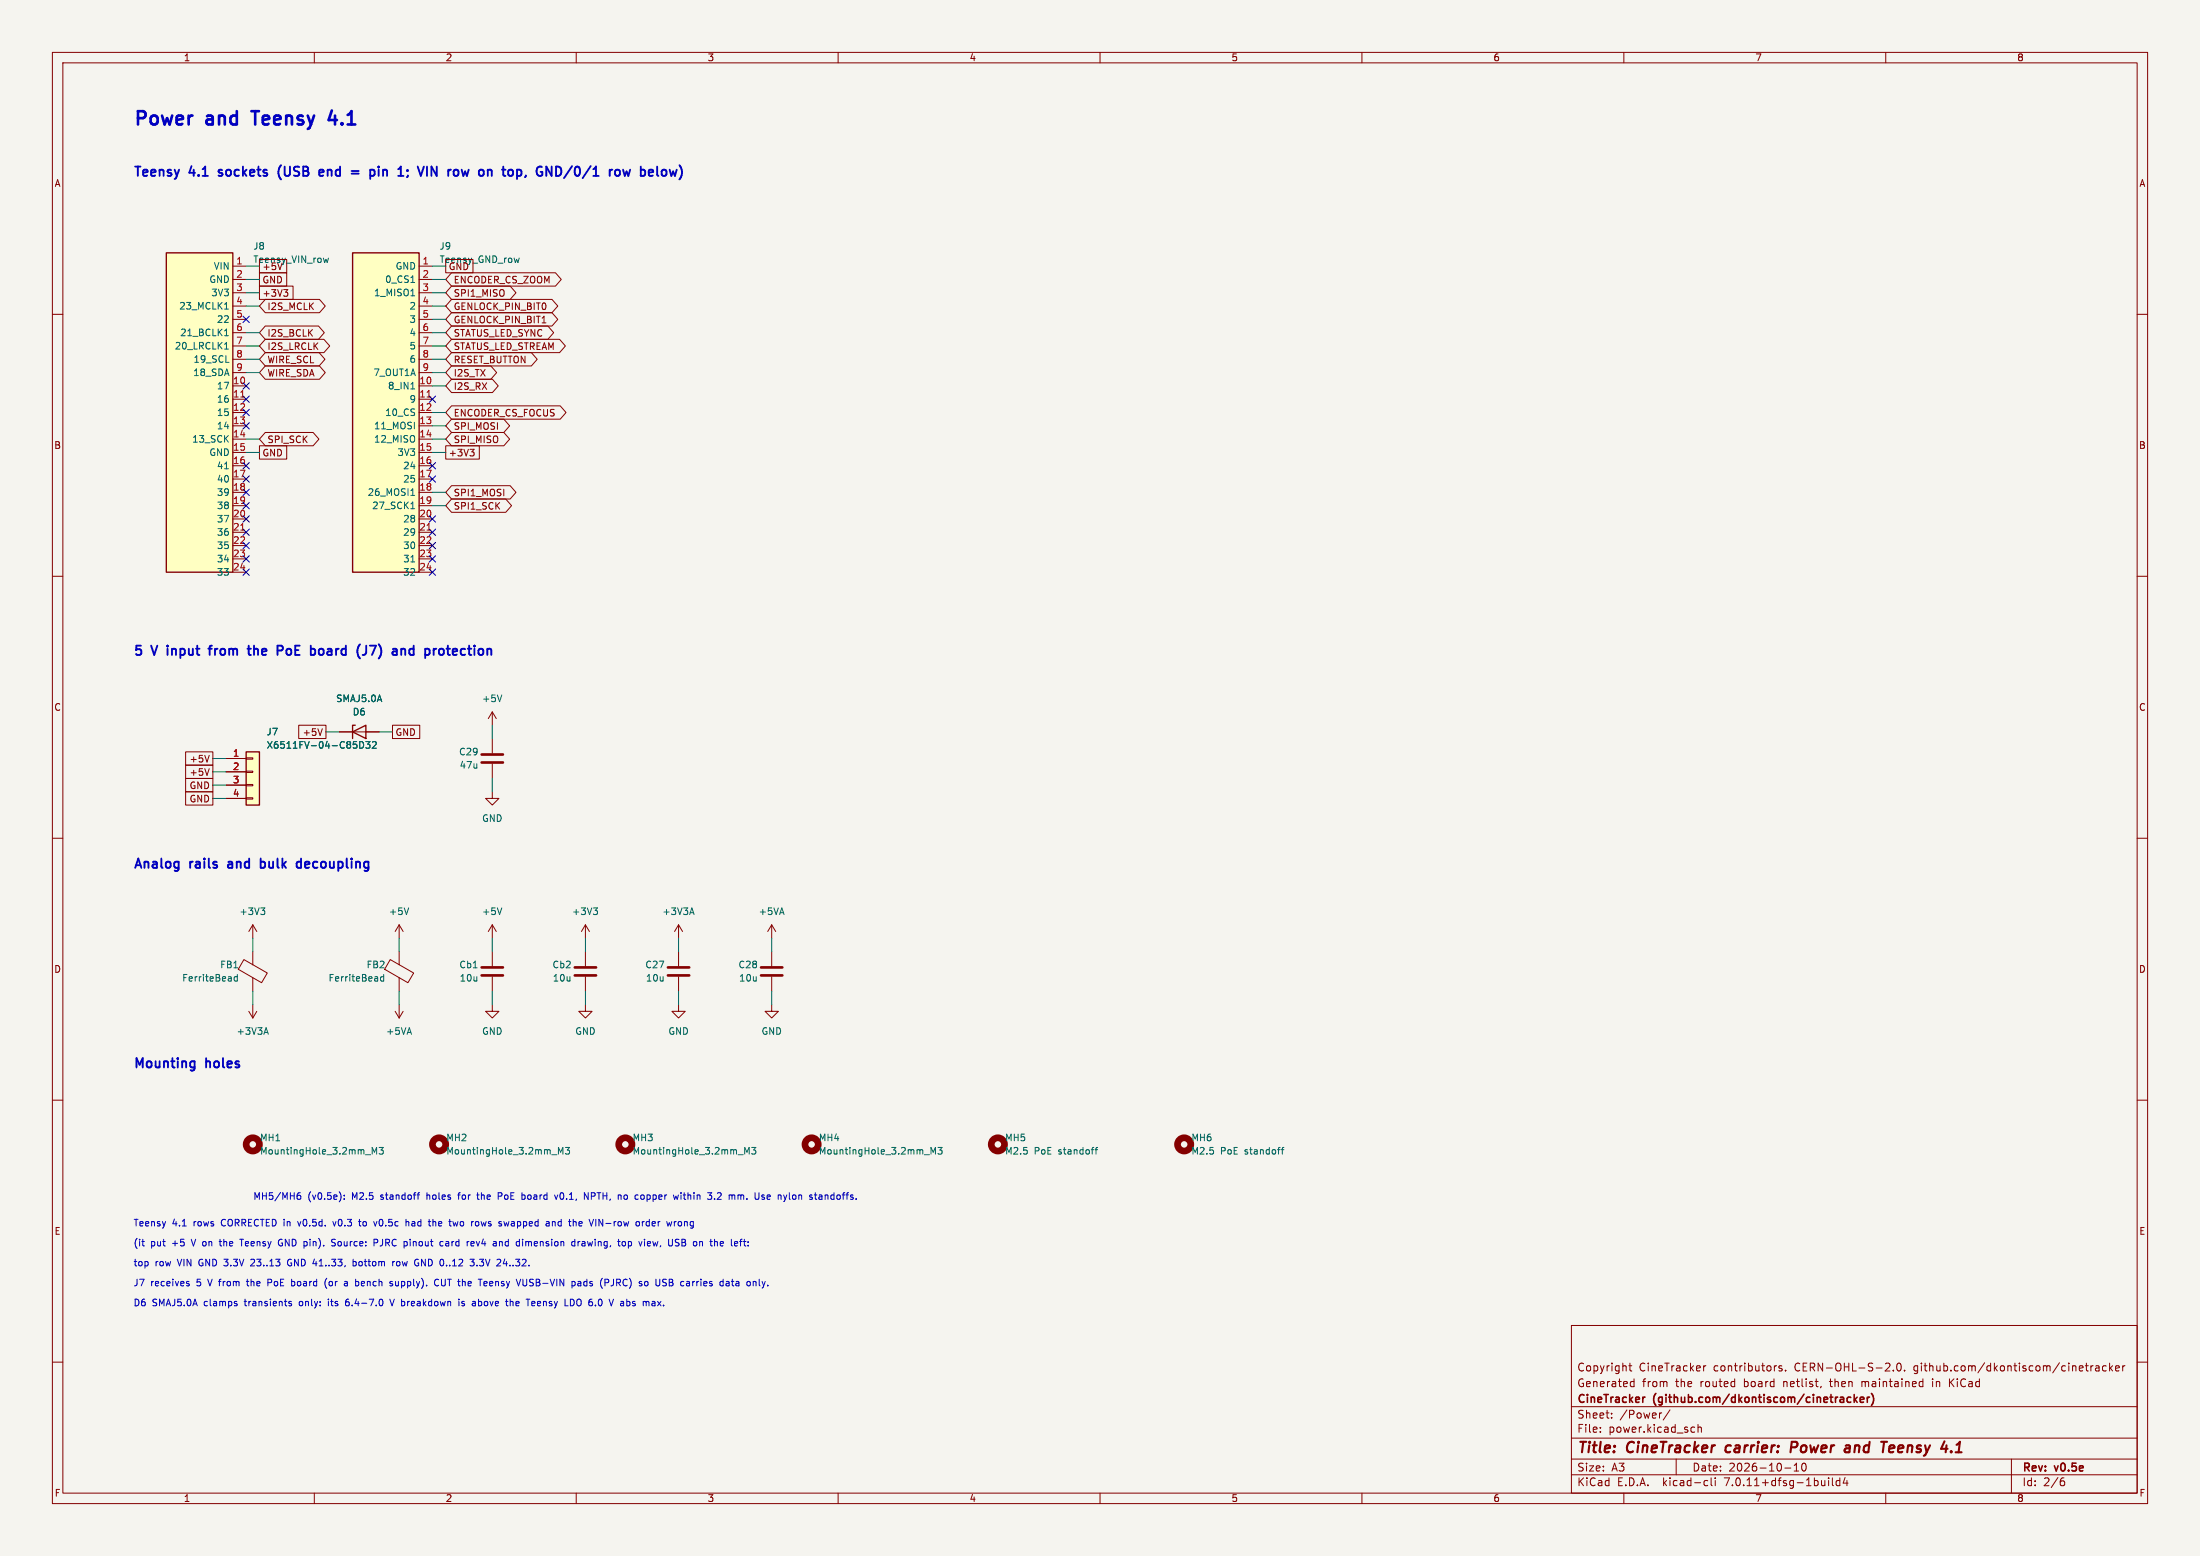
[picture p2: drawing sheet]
<svg xmlns="http://www.w3.org/2000/svg" width="420mm" height="297mm" viewBox="0 0 420 297" stroke-linecap="round" stroke-linejoin="round" font-family="sans-serif">
<path d="M0 0h420v297h-420z" fill="#f5f4ef" stroke="#f5f4ef" stroke-width=".19"/>
<g fill="none" stroke="#840000" stroke-width=".19">
<path d="M10 10h400v277h-400zM12 12h396v273h-396zM60 10v2M110 10v2M160 10v2M210 10v2M260 10v2M310 10v2M360 10v2M10 60h2M44.4 50.8h2.6M44.4 53.3h2.6"/>
<path d="M44.4 55.9h2.6M44.4 58.4h2.6M49.5 54.6h6.4v2.6h-6.4zM49.5 49.5h5.2v2.6h-5.2zM49.5 52.1h5.2v2.5h-5.2zM50.6 57.1h10.4l1.1 1.3-1.1 1.3h-10.4l-1.1-1.3zM53.9 50.2l-.5 1.3M54.2 55.3h.7l-.4 .5M54.7 55.8l.2 .2v.3l-.2 .3M80 50.8h2.5M80 53.3h2.5M80 55.9h2.5"/>
<path d="M80 58.4h2.5M85.1 49.5h5.2v2.6h-5.2zM86.2 52.1h19.8l1.2 1.2-1.2 1.3h-19.8l-1.1-1.3zM86.2 54.6h11.2l1.1 1.3-1.1 1.3h-11.2l-1.1-1.3zM86.2 57.1h19.2l1.1 1.3-1.1 1.3h-19.2l-1.1-1.3zM86.2 59.7h19.2l1.1 1.3-1.1 1.2h-19.2l-1.1-1.2zM408 60h2M44.4 73.7h2.6M44.4 76.2h2.6M44.4 78.7h2.6M44.4 61h2.6M44.4 63.5h2.6"/>
<path d="M44.4 66h2.6M44.4 68.6h2.6M44.4 71.1h2.6M50.6 69.8h10.4l1.1 1.3-1.1 1.3h-10.4l-1.1-1.3zM50.6 62.2h10.2l1.1 1.3-1.1 1.3h-10.2l-1.1-1.3zM50.6 64.8h11.2l1.1 1.2-1.1 1.3h-11.2l-1.1-1.3zM50.6 67.3h10.3l1.1 1.3-1.1 1.3h-10.3l-1.1-1.3zM80 73.7h2.5M80 76.2h2.5M80 78.7h2.5M80 61h2.5M80 63.5h2.5"/>
<path d="M80 66h2.5M80 68.6h2.5M80 71.1h2.5M86.2 62.2h18.4l1.1 1.3-1.1 1.3h-18.4l-1.1-1.3zM86.2 64.8h20.6l1.1 1.2-1.1 1.3h-20.6l-1.1-1.3zM86.2 67.3h15.2l1.2 1.3-1.2 1.3h-15.2l-1.1-1.3zM86.2 69.8h7.5l1.1 1.3-1.1 1.3h-7.5l-1.1-1.3zM86.2 72.4h7.8l1.1 1.3-1.1 1.2h-7.8l-1.1-1.2zM86.2 77.5h20.7l1.2 1.2-1.2 1.3h-20.7l-1.1-1.3zM103.5 61.6h.7M44.4 81.3h2.6M44.4 83.8h2.6"/>
<path d="M44.4 86.4h2.6M44.4 88.9h2.6M44.4 91.4h2.6M44.4 94h2.6M44.4 96.5h2.6M44.4 99.1h2.6M49.5 85.1h5.2v2.5h-5.2zM50.6 82.5h9.2l1.1 1.3-1.1 1.3h-9.2l-1.1-1.3zM80 81.3h2.5M80 83.8h2.5M80 86.4h2.5M80 88.9h2.5"/>
<path d="M80 91.4h2.5M80 94h2.5M80 96.5h2.5M80 99.1h2.5M85.1 85.1h6.4v2.5h-6.4zM86.2 92.7h11.2l1.1 1.3-1.1 1.3h-11.2l-1.1-1.3zM86.2 95.2h10.3l1.2 1.3-1.2 1.3h-10.3l-1.1-1.3zM86.2 80h10l1.1 1.3-1.1 1.3h-10l-1.1-1.3zM86.2 82.5h10l1.1 1.3-1.1 1.3h-10l-1.1-1.3zM89.7 85.8h.8l-.4 .4M90.3 86.2l.2 .3v.3l-.2 .2M10 110h2"/>
<path d="M44.4 101.6h2.6M44.4 104.1h2.6M44.4 106.7h2.6M44.4 109.2h2.6M80 101.6h2.5M80 104.1h2.5M80 106.7h2.5M80 109.2h2.5M408 110h2M57 138.4h5.2v2.6h-5.2zM61.5 139.1l-.4 1.3M64.8 139.7h7.6"/>
<path d="M74.9 138.4h5.2v2.6h-5.2zM94 135.9v2.5M94 135.9l-.8 1.3M94 135.9l.7 1.3M10 160h2M35.4 151.1h5.2v2.6h-5.2zM35.4 148.6h5.2v2.5h-5.2zM35.4 146h5.2v2.6h-5.2zM35.4 143.5h5.2v2.6h-5.2zM39.9 146.7l-.4 1.3M39.9 144.2l-.4 1.3M43.2 144.8h3.8"/>
<path d="M43.2 147.3h3.8M43.2 149.9h3.8M43.2 152.4h3.8M47 152.3h1.3v.2h-1.3zM47 149.7h1.3v.3h-1.3zM47 147.2h1.3v.2h-1.3zM47 144.7h1.3v.2h-1.3zM94 151.1v1.3h1.2l-1.2 1.3-1.3-1.3h1.3M94 141v2.8M94 145.8v2.8M408 160h2M48.3 176.5l-.8 1.3"/>
<path d="M48.3 176.5v2.6M48.3 176.5l.7 1.3M76.2 176.5v2.6M76.2 176.5l-.8 1.3M76.2 176.5l.8 1.3M94 176.5v2.6M94 176.5l-.8 1.3M94 176.5l.7 1.3M111.8 176.5l-.8 1.3M111.8 176.5v2.6M111.8 176.5l.7 1.3M129.5 176.5v2.6"/>
<path d="M129.5 176.5l-.7 1.3M129.5 176.5l.8 1.3M147.3 176.5v2.6M147.3 176.5l-.7 1.3M147.3 176.5l.8 1.3M46.6 183.2l4.4 2.5-1.1 1.9-4.4-2.6zM47.5 193l.8 1.3M48.3 181.6v2.6M48.3 186.6v2.6M48.3 191.8v2.5M49 193l-.7 1.3M74.5 183.2l4.5 2.5-1.1 1.9-4.5-2.6z"/>
<path d="M75.4 193l.8 1.3M76.2 181.6v2.6M76.2 186.6v2.6M76.2 191.8v2.5M77 193l-.8 1.3M94 191.8v1.2h1.2l-1.2 1.3-1.3-1.3h1.3M94 181.6v2.8M94 186.4v2.8M111.8 191.8v1.2h1.2l-1.2 1.3-1.3-1.3h1.3M111.8 181.6v2.8M111.8 186.4v2.8M129.5 191.8v1.2h1.3l-1.3 1.3-1.2-1.3h1.2"/>
<path d="M129.5 181.6v2.8M129.5 186.4v2.8M147.3 191.8v1.2h1.3l-1.3 1.3-1.3-1.3h1.3M147.3 181.6v2.8M147.3 186.4v2.8M10 210h2M408 210h2M10 260h2M300 253h108v32h-108zM408 260h2M300 278.5h108M300 274.5h108"/>
<path d="M300 268.5h108M305.5 273.2v.2M305.5 272.5v.1M307.7 270.5v.2M307.7 269.8v.1M310.9 260.7h.6M311.2 260.2v1.3l.3 .2M311.4 264.6h.5M311.4 263.8h.5M311.9 263.2v1.5M317.2 269.7l-.3 .1M318.8 269.1l-1.3 1.9"/>
<path d="M320 278.5v3M323.1 272.4l.4 .1M323.5 273.3l-.4 .1M324.2 272.5l.2-.1 .3 .1 .1 .9M324.2 271.9v1.5M325.2 260.7v1M325.7 260.7l-.3 .1-.2 .2M340.2 260.8l-.4-.1-.2 .2 .1 .2 .5 .2v.3h-.6M340.9 261.5v.2M342.5 279.7l.4-.4v1.5M344.2 279.4l.1-.1a.8 .8 0 0 1 .5 .7 .8 .8 0 0 1-.5 .8 1 1 0 0 1-.1-1.4zM347.7 264.6l-.2 .3"/>
<path d="M355.4 263.7v1M355.5 263.8h-.1M360.2 260.2l.5 .1 .1 .3-.9 1.1h.9M361.4 261.5v.2M362.3 260.3l.1-.1a.8 .8 0 0 1 .6 .7 .8 .8 0 0 1-.6 .8 1 1 0 0 1-.1-1.4zM363.6 261.5v.2M366.7 263.7l.4 .1M367.1 264.6l-.4 .1M367.1 263.2v1.5M368.9 263.2v.1M368.9 263.7v1M372.2 263.2v1.5"/>
<path d="M372.4 263.8l.6 .9M373 263.2l-.8 .8M384 278.5v6.5M398.1 260.7h.6M398.4 261.6l.3 .1M399.2 260.7v1M399.6 260.7l-.3 .1-.1 .2M400.1 260.8h.6v.9M400.7 261l-.5 .1a.29 .29 0 0 0-.2 .3 .29 .29 0 0 0 .2 .3l.5-.1M402.1 260.8l-.4-.1-.3 .3 .1 .6h.6M402.7 260.2v1.5M402.9 261.1l.4 .6"/>
<path d="M403.3 260.7l-.6 .6M403.9 261.2l.7-.2-.1-.2-.4-.1-.2 .2v.7h.6M405.2 260.7v1M405.7 260.7l-.3 .1-.2 .2M60 285v2M110 285v2M160 285v2M210 285v2M260 285v2M300 281.5h108M310 285v2M325.6 282.6l.4 .1"/>
<path d="M326 283.5l-.4 .1M326.7 282.1v1.3l.2 .2M327.4 282.1v.1M327.4 282.6v1M340.7 280.2h1.2M342.5 280.8h.9M349.1 282.1v.1M349.1 282.6v1M349.8 282.1v1.3l.2 .2M351.2 282.7l-.4-.1-.3 .3 .2 .6h.5M351.2 282.1v1.5M352.2 282l-.3 1.1h.9"/>
<path d="M352.6 282.6v1M360 285v2M393.6 282.7h.3l.3 .2-.1 .5-.5 .2M394 282.1l-.4 .1"/>
</g>
<path d="M329.6 276.1l-.2 .7 .3 .4M342.8 275.2h-.7l-.3 2M342.9 276.2l-1 .1M352.9 275.9l.3 .3-.2 1M353.2 276.3l-.2 .1M360.7 277.1h.7M360.8 276l.6-.1 .2 .1v.3l-.9 .2M373.3 277.2h1.2M373.9 275.5l-.4 .3" fill="none" stroke="#840000" stroke-width=".4"/>
<path d="M314 266.7l-.2 .1M352.9 266.7l.4 .1M353.3 267.6l-.4 .1M354 266.2v1.5M354.1 267.1l.4 .6M354.5 266.7l-.5 .6M355.1 267.2l.7-.2v-.2l-.5-.1-.2 .2 .1 .7h.6M356.5 266.7v1M356.9 266.7l-.3 .1-.1 .2M357.3 266a1.72 1.72 0 0 1 0 2.3" fill="none" stroke="#840000" stroke-width=".3"/>
<g fill="none" stroke="#840000" stroke-width="1.3">
<circle cx="48.3" cy="218.4" r="1.27"/>
<circle cx="83.8" cy="218.4" r="1.27"/>
<circle cx="119.4" cy="218.4" r="1.27"/>
<circle cx="154.9" cy="218.4" r="1.27"/>
<circle cx="190.5" cy="218.4" r="1.27"/>
<circle cx="226.1" cy="218.4" r="1.27"/>
</g>
<g fill="none" stroke="#006464" stroke-width=".19">
<path d="M42.9 59h.7M62.7 49.3l-.2 .8-.3-.6M78.4 53.9h.8M78.4 56.5h.8M99.1 49.3l-.2 .8M42.9 64.1h.7M42.9 66.6h.7M43.1 63l.1-.2v1.3M43.1 65.5l.1-.2v1.3M78.4 74.2h.8M42.9 89.5h.7M78.4 94.6h.8"/>
<path d="M78.4 97.1h.8M78.7 96l.1-.2v1.3M78.4 107.3h.8M95.8 132.7l-.4 1.2M68.7 141.5a.64 .64 0 0 1 .7 .7 .64 .64 0 0 1-.7 .6zM69.8 141.5h.8l-.4 .5 .4 .2v.5l-.2 .1-.6-.1M71.1 141.7l.5-.2 .2 .4-.8 .9h.8M49.8 173.3h.8l-.5 .5M50.3 173.8l.3 .2v.3l-.3 .3M78 173.3l-.4 1.3M95.8 173.3l-.4 1.3M113.3 173.3h.8l-.5 .5"/>
<path d="M113.8 173.8l.3 .2v.3l-.3 .3M131.8 174.2h.6M132.1 173.3l.4 1.3M45.3 186.5l-.4-.1-.2 .3 .1 .5h.5M45.3 186v1.3M50.5 197.1h.6M50.8 196.2l.4 1.2M73.2 186v1.3M73.2 186.5l-.3-.1-.3 .3 .2 .5h.4M72.4 219h.8l-.5 .5 .4 .1v.6l-.2 .1-.5-.1M107.9 219h.8l-.4 .5 .4 .1v.6l-.2 .1-.6-.1M143.5 219h.8l-.4 .5 .3 .1v.6l-.2 .1-.5-.1"/>
<path d="M179.1 219h.7l-.4 .5 .4 .1v.6l-.2 .1-.5-.1M209.1 219.4h.4M209.5 219l-.3 .2v1.1M244.6 219.4h.5M245.1 219l-.3 .2v1.1M71 220.3v-1.3l.5 .9 .4-.9v1.3M106.6 220.3v-1.3l.4 .9 .5-.9v1.3M142.2 220.3v-1.3l.4 .9 .4-.9v1.3M177.7 220.3v-1.3l.5 .9 .4-.9v1.3"/>
</g>
<path d="M91.9 145.5h4.1M91.9 144h4.1M91.9 186.2h4.1M91.9 184.7h4.1M109.7 186.2h4.1M109.7 184.7h4.1M127.5 186.2h4.1M127.5 184.7h4.1M145.3 186.2h4.1M145.3 184.7h4.1" fill="none" stroke="#840000" stroke-width=".51"/>
<g fill="#ffffc2" stroke="#ffffc2" stroke-width=".19">
<path d="M47 143.5h2.5v10.2h-2.5z"/>
<path d="M67.3 48.3h12.7v60.9h-12.7z"/>
<path d="M31.7 48.3h12.7v60.9h-12.7z"/>
</g>
<path d="M31.7 48.3h12.7v60.9h-12.7zM67.3 48.3h12.7v60.9h-12.7zM67.3 139.7l2.5-1.3v2.6zM67.8 138.4h-.5v2.6M47 143.5h2.5v10.2h-2.5z" fill="none" stroke="#840000" stroke-width=".25"/>
<path d="M46 75.8h.7M81.5 75.8h.7M46 101.2h.7M81.5 101.2h.7" fill="none" stroke="#a90000" stroke-width=".19"/>
<g fill="none" stroke="#0000c2" stroke-width=".19">
<path d="M27.1 237h.5M27.4 237.8h.2M41.8 237h.5M42 236.5l.1 1.3M45.8 236.5h.7M46.1 236.5v1.3M53.1 237.3l.3 .5h.5M53.7 237.3h.2M53.7 236.5l-.3 .1-.3 .5M56.8 228.3l.4-.2 .2 .3-.1 .5h-.4l-.1-.1M56.8 233.2l.3 .8M57.3 227.7h-.4l-.1 .3"/>
<path d="M63.5 233.2l.3 .8 .3-.8M64 236.6l-.5-.1-.2 .3 .1 .3 .6 .2v.4l-.2 .1h-.5M65.7 228.8v.1M65.7 228.1v.2M68.4 233.2h.5M68.6 232.7v1.1l.3 .2M71.4 237.2h.6l.1-.2v-.3l-.7-.2v1.3M71.9 233.2l-.3 .8M72.6 237.8h.1M77.5 233.3l.2-.1h.3l.1 .8M77.5 232.7v1.3M78.3 236.5v.2"/>
<path d="M78.3 237v.8M79.6 228.1h.5M80.1 227.7l-.3 .1M82.6 232.7v1.3M83 233.2l-.4 .1M84.2 237h.4M84.6 237.8h-.4M85.1 237h.5M85.6 237.3h-.3l-.2 .2v.3h.5M86.5 233.2l.2 .8 .2-.6 .3 .6M87.4 228.1h.5M87.6 227.7l-.1 1.2"/>
<path d="M90 237h.3l.2 .3-.6 .1M90 237.8h.5M90.9 237l.3 .8M91 233.2h.3l.1 .2v.5l-.4 .1M91 228.1h.5M91.2 227.7v1l.3 .2M95.4 237h.4l.1 .8M95.7 227.7h-.6v1.2M95.7 228.3h-.6M96.2 233.2l.2 .8 .3-.6 .2 .6 .3-.8M99.8 228.1h.3l.1 .2v.5l-.4 .1M100.4 237v.8"/>
<path d="M100.7 237l-.3 .1M105.4 233.3l.2-.1h.3l.1 .8M105.4 233.2v.8M105.9 228.1l.3 .8 .3-.8M110.3 237v.8M110.7 237l-.4 .2M111 233.2l-.5 .1 .1 .6 .4 .1M111.1 233.5l-.6 .1M111.5 237h-.4M111.6 227.7l.7 1.2v-1.2M111.6 237.3h-.3l-.2 .2v.3h.5M114.3 232.7l.8 1.3"/>
<path d="M119.2 237l.2 .2v.4l-.2 .2M119.4 228.1l-.3 .2v.4l.3 .2M120 237h.3l.3 .2M120 237v1.2M120.6 237.6l-.3 .2h-.3M122.4 228.8l.2 .1h.3M122.6 233.2v.8M122.9 228.1h-.3l-.2 .1M123 233.2l-.4 .2M124 233.2h-.4l-.3 .2 .2 .5h.5M124 232.7v1.3M124.1 237l.1 .3-.6 .1"/>
<path d="M124.6 237l.3 .8M129.5 228.1l-.2 .8M130 227.7v.1M130 228.1v.8M130.1 233.3l-.4-.1-.2 .2 .1 .5 .3 .1 .2-.1M130.2 237.2h.4M130.6 237.2h.2M130.7 236.6l-.5-.1v1.3h.5M130.7 237.1l-.1 .1M135.5 237h.5M136.4 228.8v.1M137.1 227.7l-.1 .1"/>
<path d="M137.6 228.2l-.7 .7h.8M140.9 228.1v.8M141.4 228.1h-.3l-.2 .1M142.8 237.7v.1M142.8 237v.2M145.6 228.5l.3 .1 .1 .1-.5 .2M145.6 228.1h.3M146.6 228.1l-.1 .2v.4l.1 .2M147.1 228.4l-.6 .1M150.7 228.7l.2 .2M156.3 228.7l.2 .2h.4M156.4 228.1h.5v.8"/>
<path d="M156.9 228.4h-.4l-.2 .2M35.8 245l.3 .1v.2l-.4 .1M35.8 244.6l.3 .1M45.1 248.8l.2 .2-.2 .2M45.1 248.4l.1 .1M47 244.6h.5M47.2 244.2l.1 1.2M48.1 240.4l-.2 .1M48.5 240.9l-.7 .7h.8M51.1 244.8h.5M51.6 244.2h-.5v1.2M55.2 248.8l.4 .1 .1 .2-.2 .1h-.4"/>
<path d="M55.2 248.5h.4M55.3 240.4a.68 .68 0 0 0-.4 .6 .68 .68 0 0 0 .4 .6M55.7 244.7l.3-.1 .2 .1M56.2 245.3l-.2 .1h-.3M62.4 244a1.46 1.46 0 0 0 0 1.9M62.7 248v.1M62.7 248.4v.8M65.9 244.6l.4 .1v.7M66.3 245.4h-.4M66.3 244.9l-.4 .1M66.3 248h-.1a.85 .85 0 0 0 0 1.2h.2M66.4 248.5h-.3l-.1 .2"/>
<path d="M67.4 240.8h.4l.2 .2-.1 .6h-.5M67.4 240.4v1.2M69 244.7v.7M69.6 244.9l-.6 .1M72.8 248a.79 .79 0 0 1 0 1.2M74.4 248l.4 1.2 .5-1.2M74.8 245l.2 .2-.2 .2M74.8 244.6l.1 .1M75 240.8v.8M75.3 240.8l-.3 .2M75.5 244.6v.7l.4 .1M75.9 240.8l-.2 .2v.4l.2 .2"/>
<path d="M79.7 241.1h.2v.4l-.2 .1M79.7 240.4h.2M83 244.9l.2 .5 .5-.1M83.7 244.3l-.5-.1-.2 .5M84.3 244.2v1l.2 .2M87.6 248v.1M87.6 248.4v.8M88.2 249.2h.4M88.6 248.5l-.3-.1-.1 .2v.2l.4 .1M89.7 240.4h.8l-.4 .4M90.3 240.8l.2 .3v.3l-.2 .2M91.1 241.5v.1"/>
<path d="M92.6 244.6l.3 .1 .1 .2-.6 .1M92.9 245.4h-.3M96.4 240.3l-.3 .9h.8M97.4 248.5l.4-.1 .1 .2M97.4 248v1.2M100.6 244.2v1l-.3 .2M101.5 249.1l.2 .1h.4M102.1 248.5l-.4-.1-.2 .2M102.1 248.7l-.6 .1M108.9 248a.64 .64 0 0 1 .7 .6 .64 .64 0 0 1-.7 .6M110.3 244.7h.5l.1 .7M110.9 244.9l-.4 .1-.2 .1 .2 .3h.4"/>
<path d="M111.6 244.7l-.2 .1 .2 .6M117.1 244.2v1.1l-.5 .1M118.6 248.4l-.1 .1M118.6 248.8l-.1 .1 .1 .3M124.6 248.4l.4 .1v.7M125 249.2h-.4M125 248.7l-.4 .1M127.8 244.8h.4M128.2 244.8h.2M128.3 244.2h-.5v1.2h.4M128.3 244.7l-.1 .1M133 244.6v.8"/>
<path d="M133.1 244.7l-.1 .1M139.6 244.6h.5M139.8 244.2v1.1l.3 .1M140.9 244.6l-.4 .1M140.9 245h-.3l-.1 .1v.3h.4M145.5 244.6l.3 .8M145.8 245.4l-.3 .5M146.1 244.6l-.3 .8"/>
</g>
<path d="M48 21.2h1.4M63.4 21.1l-.7 1.8h1.6" fill="none" stroke="#0000c2" stroke-width=".51"/>
<g fill="none" stroke="#0000c2" stroke-width=".36">
<path d="M41.7 33.5l.2 .1M41.8 32.5v.4M53.7 31.5a2.04 2.04 0 0 0 0 2.8M61.2 32.4l.5 .1 .1 .3-.9 .2M61.7 33.5l-.5 .1M67.1 32.6h1.4M67.1 33.1h1.4M72.3 31.8v.2M72.3 32.4v1.2M73.1 32.4v1.2M73.6 32.4l-.5 .2M82.4 31.8l1 1.8v-1.8"/>
<path d="M96.1 31.8v1.5M97.2 32.5l-.2 .2v.5l.2 .3M109.2 31.7l-1.5 2.3M122.3 32.5l.5-.1 .4 .3v.5l-.2 .3h-.7M122.3 31.8v1.8M124.4 32.4h-.3l-.3 .2 .1 .9 .5 .1M124.7 32.8l-.9 .2M125.5 31.8v1.5M129.7 31.5l.3 .5M32 123.2v.2M32 123.8v1.2M39.8 123.8h.7"/>
<path d="M40.5 123.2l-.4 .1-.1 .2v1.5M47.2 123.8h.7M47.6 124.9l.3 .1M48.5 123.2v1.8M49 123.8l-.5 .2M55.3 123.8l-.5 .1-.1 .3 .1 .6 .5 .2M61.4 123.8l.4 .4v.5l-.4 .3M68.7 123l-.1 .1M70.6 123.2h1.2l-.8 1.8M79 123.9l-.5-.1-.4 .4v.5l.2 .2h.7M79 123.2v1.8M85.2 123.8h.7"/>
<path d="M85.5 123.2v1.6l.1 .1 .3 .1M43.6 165.1v.5M49.8 163.9v1.8M49.8 164.6l.5-.1 .2 .1M50.5 165.5l-.2 .2-.5-.1M57 164.5l.5 .1M57.5 165.6l-.5 .1M57.5 163.9v1.8"/>
</g>
<g fill="none" stroke="#009600" stroke-width=".19">
<path d="M47 53.3h2.5M47 58.4h2.5M47 50.8h2.5M47 55.9h2.5M82.5 53.3h2.6M82.5 58.4h2.6M82.5 50.8h2.6M82.5 55.9h2.6M47 66h2.5M47 68.6h2.5M47 71.1h2.5M47 63.5h2.5"/>
<path d="M82.5 66h2.6M82.5 68.6h2.6M82.5 73.7h2.6M82.5 71.1h2.6M82.5 63.5h2.6M82.5 78.7h2.6M82.5 61h2.6M47 86.4h2.5M47 83.8h2.5M82.5 94h2.6M82.5 86.4h2.6M82.5 83.8h2.6"/>
<path d="M82.5 96.5h2.6M82.5 81.3h2.6M62.2 139.7h2.6M72.4 139.7h2.5M94 138.4v2.6M40.6 152.4h2.6M40.6 147.3h2.6M40.6 149.9h2.6M40.6 144.8h2.6M94 148.6v2.5M48.3 179.1v2.5M76.2 179.1v2.5"/>
<path d="M94 179.1v2.5M111.8 179.1v2.5M129.5 179.1v2.5M147.3 179.1v2.5M48.3 189.2v2.6M76.2 189.2v2.6M94 189.2v2.6M111.8 189.2v2.6M129.5 189.2v2.6M147.3 189.2v2.6"/>
</g>
<g fill="none" stroke="#000084" stroke-width=".19">
<path d="M46.4 75.6l1.2 1.2M46.4 78.1l1.2 1.2M46.4 60.4l1.2 1.2M46.4 73.1l1.2 1.2M47.6 75.6l-1.2 1.2M47.6 78.1l-1.2 1.2M47.6 60.4l-1.2 1.2M47.6 73.1l-1.2 1.2M81.9 75.6l1.3 1.2M83.2 75.6l-1.3 1.2M46.4 80.7l1.2 1.2M46.4 98.5l1.2 1.2"/>
<path d="M46.4 95.9l1.2 1.2M46.4 93.4l1.2 1.2M46.4 90.8l1.2 1.2M46.4 88.3l1.2 1.2M47.6 80.7l-1.2 1.2M47.6 98.5l-1.2 1.2M47.6 95.9l-1.2 1.2M47.6 93.4l-1.2 1.2M47.6 90.8l-1.2 1.2M47.6 88.3l-1.2 1.2M81.9 98.5l1.3 1.2M81.9 90.8l1.3 1.2"/>
<path d="M81.9 88.3l1.3 1.2M83.2 98.5l-1.3 1.2M83.2 90.8l-1.3 1.2M83.2 88.3l-1.3 1.2M46.4 103.5l1.2 1.2M46.4 108.6l1.2 1.2M46.4 106.1l1.2 1.2M46.4 101l1.2 1.2M47.6 103.5l-1.2 1.2M47.6 108.6l-1.2 1.2M47.6 106.1l-1.2 1.2M47.6 101l-1.2 1.2"/>
<path d="M81.9 103.5l1.3 1.2M81.9 101l1.3 1.2M81.9 108.6l1.3 1.2M81.9 106.1l1.3 1.2M83.2 103.5l-1.3 1.2M83.2 101l-1.3 1.2M83.2 108.6l-1.3 1.2M83.2 106.1l-1.3 1.2"/>
</g>
<g font-size="3.5" fill="#0000c2">
<text x="25.4" y="24.6">Power</text>
<text x="39.6" y="24.6">and</text>
<text x="49.4" y="24.6">Teensy</text>
<text x="65" y="24.6">4.1</text>
</g>
<g font-size="2.8" fill="#840000">
<text x="301" y="277.9">Title:</text>
<text x="310.6" y="277.9">CineTracker</text>
<text x="330.3" y="277.9">carrier:</text>
<text x="343.5" y="277.9">Power</text>
<text x="354.7" y="277.9">and</text>
<text x="362.4" y="277.9">Teensy</text>
<text x="374.6" y="277.9">4.1</text>
</g>
<g font-size="2.5" fill="#0000c2">
<text x="25.4" y="34.2">Teensy</text>
<text x="36.3" y="34.2">4.1</text>
<text x="42.6" y="34.2">sockets</text>
<text x="54.6" y="34.2">(USB</text>
<text x="63.2" y="34.2">end</text>
<text x="70" y="34.2">=</text>
<text x="74.3" y="34.2">pin</text>
<text x="80.4" y="34.2">1;</text>
<text x="85" y="34.2">VIN</text>
<text x="91.3" y="34.2">row</text>
<text x="98" y="34.2">on</text>
<text x="103.2" y="34.2">top,</text>
<text x="110.4" y="34.2">GND/0/1</text>
<text x="125" y="34.2">row</text>
<text x="25.4" y="125.6">5</text>
<text x="29.2" y="125.6">V</text>
<text x="32.7" y="125.6">input</text>
<text x="41.5" y="125.6">from</text>
<text x="49.7" y="125.6">the</text>
<text x="55.9" y="125.6">PoE</text>
<text x="62.9" y="125.6">board</text>
<text x="72.5" y="125.6">(J7)</text>
<text x="80" y="125.6">and</text>
<text x="86.9" y="125.6">protection</text>
<text x="25.4" y="166.3">Analog</text>
<text x="36.4" y="166.3">rails</text>
<text x="44.3" y="166.3">and</text>
<text x="51.2" y="166.3">bulk</text>
<text x="58.9" y="166.3">decoupling</text>
<text x="25.4" y="204.4">Mounting</text>
<text x="39.4" y="204.4">holes</text>
</g>
<g font-size="2.1" fill="#840000">
<text x="301" y="262">Copyright</text>
<text x="312.9" y="262">CineTracker</text>
<text x="327.2" y="262">contributors.</text>
<text x="342.7" y="262">CERN-OHL-S-2.0.</text>
<text x="365.6" y="262">github.com/dkontiscom/cinetracker</text>
<text x="301" y="268.2">CineTracker</text>
<text x="301" y="265">Generated</text>
<text x="313.5" y="265">from</text>
<text x="315.7" y="268.2">(github.com/dkontiscom/cinetracker)</text>
<text x="319.9" y="265">the</text>
<text x="324.7" y="265">routed</text>
<text x="333.2" y="265">board</text>
<text x="340.8" y="265">netlist,</text>
<text x="349.9" y="265">then</text>
<text x="356.1" y="265">maintained</text>
<text x="369.7" y="265">in</text>
<text x="373.1" y="265">KiCad</text>
<text x="301" y="273.7">File:</text>
<text x="301" y="271">Sheet:</text>
<text x="307.1" y="273.7">power.kicad_sch</text>
<text x="309.2" y="271">/Power/</text>
<text x="301" y="281.1">Size:</text>
<text x="307.6" y="281.1">A3</text>
<text x="323" y="281.1">Date:</text>
<text x="330" y="281.1">2026-10-10</text>
<text x="386" y="281.3">Rev:</text>
<text x="392.4" y="281.3">v0.5e</text>
<text x="301" y="283.9">KiCad</text>
<text x="308.7" y="283.9">E.D.A.</text>
<text x="317.6" y="283.9">kicad-cli</text>
<text x="329.5" y="283.9">7.0.11+dfsg-1build4</text>
<text x="386" y="283.9">Id:</text>
<text x="390.1" y="283.9">2/6</text>
</g>
<g font-size="1.8" fill="#840000">
<text x="35" y="11.9">1</text>
<text x="85" y="11.9">2</text>
<text x="135" y="11.9">3</text>
<text x="185" y="11.9">4</text>
<text x="235" y="11.9">5</text>
<text x="285" y="11.9">6</text>
<text x="335" y="11.9">7</text>
<text x="385" y="11.9">8</text>
<text x="10.3" y="35.9">A</text>
<text x="408.3" y="35.9">A</text>
<text x="50" y="51.8">+5V</text>
<text x="85.6" y="51.8">GND</text>
<text x="50" y="56.8">+3V3</text>
<text x="50" y="54.3">GND</text>
<text x="51" y="59.4">I2S_MCLK</text>
<text x="86.5" y="54.3">ENCODER_CS_ZOOM</text>
<text x="86.5" y="56.8">SPI1_MISO</text>
<text x="86.5" y="59.4">GENLOCK_PIN_BIT0</text>
<text x="51" y="64.5">I2S_BCLK</text>
<text x="86.5" y="61.9">GENLOCK_PIN_BIT1</text>
<text x="86.5" y="64.5">STATUS_LED_SYNC</text>
<text x="51" y="67">I2S_LRCLK</text>
<text x="51" y="69.5">WIRE_SCL</text>
<text x="86.5" y="67">STATUS_LED_STREAM</text>
<text x="86.5" y="69.5">RESET_BUTTON</text>
<text x="51" y="72.1">WIRE_SDA</text>
<text x="86.5" y="72.1">I2S_TX</text>
<text x="86.5" y="74.6">I2S_RX</text>
<text x="86.5" y="79.7">ENCODER_CS_FOCUS</text>
<text x="86.5" y="82.2">SPI_MOSI</text>
<text x="10.3" y="85.9">B</text>
<text x="50" y="87.3">GND</text>
<text x="51" y="84.8">SPI_SCK</text>
<text x="85.6" y="87.3">+3V3</text>
<text x="86.5" y="84.8">SPI_MISO</text>
<text x="408.2" y="85.9">B</text>
<text x="86.5" y="94.9">SPI1_MOSI</text>
<text x="86.5" y="97.5">SPI1_SCK</text>
<text x="10.3" y="135.9">C</text>
<text x="408.2" y="135.9">C</text>
<text x="57.7" y="140.7">+5V</text>
<text x="75.4" y="140.7">GND</text>
<text x="36.1" y="148.3">+5V</text>
<text x="36.1" y="145.7">+5V</text>
<text x="36.1" y="153.4">GND</text>
<text x="36.1" y="150.8">GND</text>
<text x="10.3" y="185.9">D</text>
<text x="408.2" y="185.9">D</text>
<text x="10.3" y="235.9">E</text>
<text x="408.3" y="235.9">E</text>
<text x="10.3" y="285.9">F</text>
<text x="35" y="286.9">1</text>
<text x="85" y="286.9">2</text>
<text x="135" y="286.9">3</text>
<text x="185" y="286.9">4</text>
<text x="235" y="286.9">5</text>
<text x="285" y="286.9">6</text>
<text x="335" y="286.9">7</text>
<text x="385" y="286.9">8</text>
<text x="408.3" y="285.9">F</text>
</g>
<g font-size="1.8" fill="#006464">
<text x="48.3" y="47.9">J8</text>
<text x="83.8" y="47.9">J9</text>
<text x="40.7" y="51.7">VIN</text>
<text x="48.3" y="50.4">Teensy_VIN_row</text>
<text x="75.4" y="51.7">GND</text>
<text x="83.8" y="50.4">Teensy_GND_row</text>
<text x="34.1" y="59.3">23_MCLK1</text>
<text x="39.9" y="54.2">GND</text>
<text x="40.2" y="56.7">3V3</text>
<text x="71.3" y="56.7">1_MISO1</text>
<text x="73.4" y="54.2">0_CS1</text>
<text x="78.1" y="59.3">2</text>
<text x="34.3" y="64.4">21_BCLK1</text>
<text x="41.3" y="61.8">22</text>
<text x="78.1" y="61.8">3</text>
<text x="78.1" y="64.4">4</text>
<text x="33.3" y="66.9">20_LRCLK1</text>
<text x="36.8" y="72">18_SDA</text>
<text x="36.8" y="69.4">19_SCL</text>
<text x="71.2" y="72">7_OUT1A</text>
<text x="78.1" y="66.9">5</text>
<text x="78.1" y="69.4">6</text>
<text x="41.3" y="74.5">17</text>
<text x="41.3" y="77.1">16</text>
<text x="74" y="74.5">8_IN1</text>
<text x="78.1" y="77.1">9</text>
<text x="41.3" y="79.6">15</text>
<text x="41.3" y="82.1">14</text>
<text x="71.3" y="82.1">11_MOSI</text>
<text x="73.4" y="79.6">10_CS</text>
<text x="36.6" y="84.7">13_SCK</text>
<text x="39.9" y="87.2">GND</text>
<text x="41.3" y="89.8">41</text>
<text x="71.3" y="84.7">12_MISO</text>
<text x="75.8" y="87.2">3V3</text>
<text x="76.9" y="89.8">24</text>
<text x="41.3" y="92.3">40</text>
<text x="41.3" y="94.8">39</text>
<text x="70.1" y="94.8">26_MOSI1</text>
<text x="76.9" y="92.3">25</text>
<text x="41.3" y="97.4">38</text>
<text x="41.3" y="99.9">37</text>
<text x="71" y="97.4">27_SCK1</text>
<text x="76.9" y="99.9">28</text>
<text x="41.3" y="102.5">36</text>
<text x="41.3" y="105">35</text>
<text x="41.3" y="107.5">34</text>
<text x="76.9" y="102.5">29</text>
<text x="76.9" y="105">30</text>
<text x="76.9" y="107.5">31</text>
<text x="41.3" y="110.1">33</text>
<text x="76.9" y="110.1">32</text>
<text x="64.1" y="134.2">SMAJ5.0A</text>
<text x="67.2" y="136.8">D6</text>
<text x="91.9" y="134.2">+5V</text>
<text x="50.8" y="140.6">J7</text>
<text x="50.8" y="143.1">X6511FV-04-C85D32</text>
<text x="87.5" y="144.4">C29</text>
<text x="87.7" y="146.9">47u</text>
<text x="91.9" y="157.1">GND</text>
<text x="45.6" y="174.9">+3V3</text>
<text x="74.2" y="174.9">+5V</text>
<text x="91.9" y="174.9">+5V</text>
<text x="109.1" y="174.9">+3V3</text>
<text x="126.4" y="174.9">+3V3A</text>
<text x="144.7" y="174.9">+5VA</text>
<text x="41.9" y="185">FB1</text>
<text x="69.9" y="185">FB2</text>
<text x="87.6" y="185">Cb1</text>
<text x="105.4" y="185">Cb2</text>
<text x="123.1" y="185">C27</text>
<text x="140.9" y="185">C28</text>
<text x="34.7" y="187.6">FerriteBead</text>
<text x="62.6" y="187.6">FerriteBead</text>
<text x="87.7" y="187.6">10u</text>
<text x="105.4" y="187.6">10u</text>
<text x="123.2" y="187.6">10u</text>
<text x="141" y="187.6">10u</text>
<text x="45.1" y="197.7">+3V3A</text>
<text x="73.6" y="197.7">+5VA</text>
<text x="91.9" y="197.7">GND</text>
<text x="109.7" y="197.7">GND</text>
<text x="127.5" y="197.7">GND</text>
<text x="145.3" y="197.7">GND</text>
<text x="49.5" y="220.6">MountingHole_3.2mm_M3</text>
<text x="49.5" y="218">MH1</text>
<text x="85.1" y="220.6">MountingHole_3.2mm_M3</text>
<text x="85.1" y="218">MH2</text>
<text x="120.7" y="220.6">MountingHole_3.2mm_M3</text>
<text x="120.7" y="218">MH3</text>
<text x="156.2" y="220.6">MountingHole_3.2mm_M3</text>
<text x="156.2" y="218">MH4</text>
<text x="191.8" y="218">MH5</text>
<text x="191.8" y="220.6">M2.5</text>
<text x="197.4" y="220.6">PoE</text>
<text x="202.2" y="220.6">standoff</text>
<text x="227.3" y="218">MH6</text>
<text x="227.3" y="220.6">M2.5</text>
<text x="233" y="220.6">PoE</text>
<text x="237.7" y="220.6">standoff</text>
</g>
<g font-size="1.8" fill="#a90000">
<text x="45" y="50.5">1</text>
<text x="45" y="53.1">2</text>
<text x="80.6" y="50.5">1</text>
<text x="80.6" y="53.1">2</text>
<text x="45" y="55.6">3</text>
<text x="45" y="58.2">4</text>
<text x="80.6" y="55.6">3</text>
<text x="80.6" y="58.2">4</text>
<text x="45" y="60.7">5</text>
<text x="45" y="63.2">6</text>
<text x="45" y="65.8">7</text>
<text x="80.6" y="60.7">5</text>
<text x="80.6" y="63.2">6</text>
<text x="80.6" y="65.8">7</text>
<text x="45" y="68.3">8</text>
<text x="45" y="70.9">9</text>
<text x="80.6" y="68.3">8</text>
<text x="80.6" y="70.9">9</text>
<text x="44.4" y="73.4">10</text>
<text x="44.4" y="75.9">11</text>
<text x="80" y="73.4">10</text>
<text x="80" y="75.9">11</text>
<text x="44.4" y="78.5">12</text>
<text x="44.4" y="81">13</text>
<text x="44.4" y="83.6">14</text>
<text x="80" y="78.5">12</text>
<text x="80" y="81">13</text>
<text x="80" y="83.6">14</text>
<text x="44.4" y="86.1">15</text>
<text x="44.4" y="88.6">16</text>
<text x="80" y="86.1">15</text>
<text x="80" y="88.6">16</text>
<text x="44.4" y="91.2">17</text>
<text x="44.4" y="93.7">18</text>
<text x="80" y="91.2">17</text>
<text x="80" y="93.7">18</text>
<text x="44.4" y="96.3">19</text>
<text x="44.4" y="98.8">20</text>
<text x="44.4" y="101.3">21</text>
<text x="80" y="96.3">19</text>
<text x="80" y="98.8">20</text>
<text x="80" y="101.3">21</text>
<text x="44.4" y="103.9">22</text>
<text x="44.4" y="106.4">23</text>
<text x="80" y="103.9">22</text>
<text x="80" y="106.4">23</text>
<text x="44.4" y="109">24</text>
<text x="80" y="109">24</text>
<text x="44.4" y="144.5">1</text>
<text x="44.4" y="147.1">2</text>
<text x="44.4" y="149.6">3</text>
<text x="44.4" y="152.1">4</text>
</g>
<g font-size="1.8" fill="#0000c2">
<text x="48.3" y="229.2">MH5/MH6</text>
<text x="58.7" y="229.2">(v0.5e):</text>
<text x="67.3" y="229.2">M2.5</text>
<text x="72.9" y="229.2">standoff</text>
<text x="81.9" y="229.2">holes</text>
<text x="88.2" y="229.2">for</text>
<text x="92" y="229.2">the</text>
<text x="96.1" y="229.2">PoE</text>
<text x="100.9" y="229.2">board</text>
<text x="107.4" y="229.2">v0.1,</text>
<text x="113.2" y="229.2">NPTH,</text>
<text x="119.9" y="229.2">no</text>
<text x="123.3" y="229.2">copper</text>
<text x="130.9" y="229.2">within</text>
<text x="137.6" y="229.2">3.2</text>
<text x="141.8" y="229.2">mm.</text>
<text x="147" y="229.2">Use</text>
<text x="151.6" y="229.2">nylon</text>
<text x="157.9" y="229.2">standoffs.</text>
<text x="25.4" y="234.3">Teensy</text>
<text x="25.4" y="238.1">(it</text>
<text x="28.7" y="238.1">put</text>
<text x="32.9" y="234.3">4.1</text>
<text x="32.9" y="238.1">+5</text>
<text x="36.9" y="238.1">V on</text>
<text x="37.1" y="234.3">rows</text>
<text x="42.5" y="234.3">CORRECTED in</text>
<text x="42.6" y="238.1">the</text>
<text x="46.8" y="238.1">Teensy</text>
<text x="54.2" y="238.1">GND pin).</text>
<text x="57.6" y="234.3">v0.5d.</text>
<text x="64.5" y="234.3">v0.3</text>
<text x="64.8" y="238.1">Source:</text>
<text x="69.6" y="234.3">to</text>
<text x="72.7" y="234.3">v0.5c</text>
<text x="73" y="238.1">PJRC</text>
<text x="78.9" y="234.3">had</text>
<text x="79" y="238.1">pinout</text>
<text x="83.6" y="234.3">the</text>
<text x="86.1" y="238.1">card</text>
<text x="87.7" y="234.3">two</text>
<text x="91.4" y="238.1">rev4</text>
<text x="92.1" y="234.3">rows</text>
<text x="96.6" y="238.1">and</text>
<text x="97.5" y="234.3">swapped</text>
<text x="101.3" y="238.1">dimension</text>
<text x="106.7" y="234.3">and</text>
<text x="111.4" y="234.3">the</text>
<text x="112" y="238.1">drawing,</text>
<text x="115.5" y="234.3">VIN-row</text>
<text x="121.1" y="238.1">top</text>
<text x="124.5" y="234.3">order</text>
<text x="125.3" y="238.1">view,</text>
<text x="130.7" y="234.3">wrong</text>
<text x="131.1" y="238.1">USB</text>
<text x="136.1" y="238.1">on</text>
<text x="139.6" y="238.1">the</text>
<text x="25.4" y="241.9">top</text>
<text x="25.4" y="245.7">J7</text>
<text x="28.7" y="245.7">receives</text>
<text x="29.6" y="241.9">row</text>
<text x="34" y="241.9">VIN</text>
<text x="37.7" y="245.7">5</text>
<text x="38.2" y="241.9">GND 3.3V</text>
<text x="40" y="245.7">V from</text>
<text x="47.8" y="245.7">the</text>
<text x="48.6" y="241.9">23..13</text>
<text x="52" y="245.7">PoE</text>
<text x="55.8" y="241.9">GND 41..33,</text>
<text x="56.7" y="245.7">board</text>
<text x="63.3" y="245.7">(or</text>
<text x="67.2" y="245.7">a</text>
<text x="68.6" y="241.9">bottom</text>
<text x="69.5" y="245.7">bench</text>
<text x="76.3" y="245.7">supply).</text>
<text x="76.4" y="241.9">row</text>
<text x="80.8" y="241.9">GND 0..12</text>
<text x="85" y="245.7">CUT the</text>
<text x="91.9" y="241.9">3.3V</text>
<text x="93.9" y="245.7">Teensy</text>
<text x="97.2" y="241.9">24..32.</text>
<text x="101.4" y="245.7">VUSB-VIN</text>
<text x="112" y="245.7">pads</text>
<text x="117.7" y="245.7">(PJRC)</text>
<text x="125.3" y="245.7">so</text>
<text x="128.7" y="245.7">USB</text>
<text x="133.7" y="245.7">carries</text>
<text x="141.4" y="245.7">data</text>
<text x="146.7" y="245.7">only.</text>
<text x="25.4" y="249.5">D6</text>
<text x="29.1" y="249.5">SMAJ5.0A</text>
<text x="39.1" y="249.5">clamps</text>
<text x="47" y="249.5">transients</text>
<text x="57.6" y="249.5">only:</text>
<text x="63.3" y="249.5">its</text>
<text x="66.8" y="249.5">6.4-7.0</text>
<text x="75.6" y="249.5">V breakdown</text>
<text x="89" y="249.5">is</text>
<text x="91.8" y="249.5">above</text>
<text x="98.5" y="249.5">the</text>
<text x="102.6" y="249.5">Teensy</text>
<text x="110.1" y="249.5">LDO 6.0</text>
<text x="119.1" y="249.5">V abs</text>
<text x="125.9" y="249.5">max.</text>
</g>
</svg>
